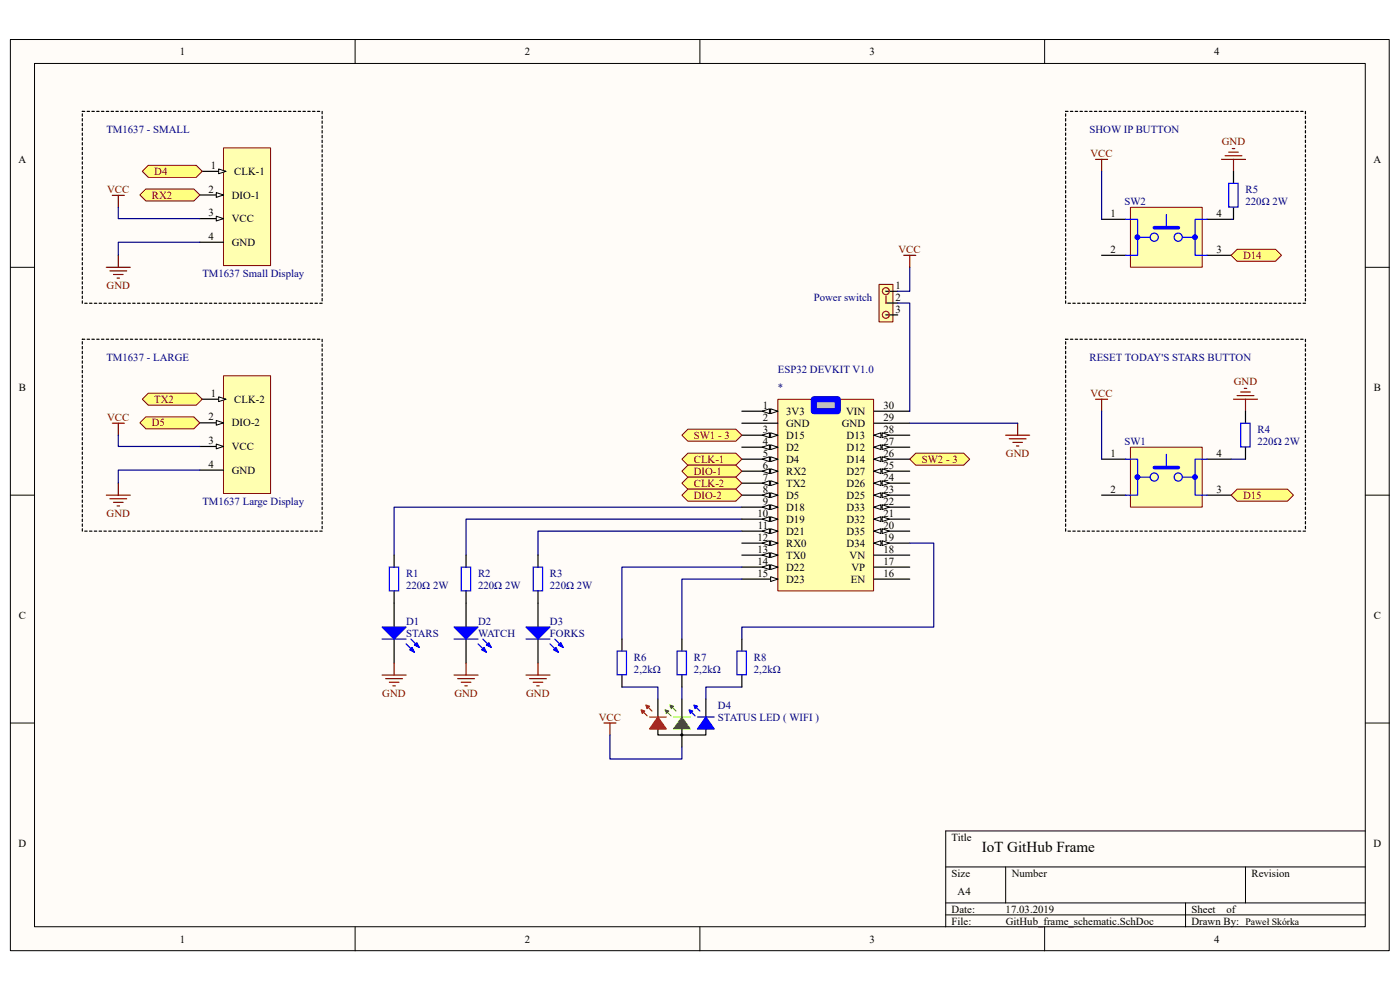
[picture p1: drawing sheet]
<svg xmlns="http://www.w3.org/2000/svg" width="297mm" height="210mm" viewBox="0 0 297 210" stroke-linecap="round" stroke-linejoin="round" font-family="sans-serif">
<path d="M2.2 8.4h292.5v193.3h-292.5z" fill="#fffcf8"/>
<path d="M2.2 8.4h292.5v193.3h-292.5z" fill="none" stroke="#000" stroke-width=".21"/>
<path d="M7.4 13.5h282.2v183.1h-282.2z" fill="#fffcf8"/>
<g fill="none" stroke="#000" stroke-width=".21">
<path d="M7.3 13.5h282.3v183.1h-282.3zM75.3 8.4v5.1M148.5 8.4v5.1M221.6 8.4v5.1M2.2 56.7h5.1M289.7 56.7h5.1M2.2 105h5.1M289.7 105h5.1M2.2 153.4h5.1M289.7 153.4h5.1M289.7 176.3h-89.1v20.3M75.3 196.6v5.1"/>
<path d="M148.5 196.6v5.1M200.6 183.9h89.1M200.6 191.5h89.1M200.6 194.1h89.1M213.4 183.9v7.6M221.6 196.6v5.1M251.5 191.5v5.1M264.2 183.9v7.6"/>
</g>
<path d="M83.6 127.9v5.1M83.6 135.6v5.1M98.9 127.9v5.1M98.9 135.6v5.1M114.1 127.9v5.1M114.1 135.6v5.1" fill="none" stroke="#000" stroke-width=".25"/>
<g fill="#00f" stroke="#00f" stroke-width=".25">
<path d="M96.3 133h5.1l-2.5 2.6z"/>
<path d="M102.2 137.9l.5-.5 .5 1z"/>
<path d="M103.2 136.8l.5-.5 .5 1.1z"/>
<path d="M111.6 133h5.1l-2.6 2.6z"/>
<path d="M117.4 137.9l.6-.5 .5 1z"/>
<path d="M118.5 136.8l.5-.5 .5 1.1z"/>
<path d="M81.1 133h5.1l-2.6 2.6z"/>
<path d="M86.9 137.9l.5-.5 .5 1z"/>
<path d="M87.9 136.8l.5-.5 .6 1.1z"/>
</g>
<path d="M81.1 135.6h5.1M86.2 136.6l1.7 1.8M87.2 135.6l1.8 1.8M96.3 135.6h5.1M101.4 136.6l1.8 1.8M102.4 135.6l1.8 1.8M111.6 135.6h5.1M116.7 136.6l1.8 1.8M117.7 135.6l1.8 1.8" fill="none" stroke="#00f" stroke-width=".25"/>
<path d="M157.4 107.6h-73.8v10.2M157.4 110.1h-58.5v7.7M157.4 112.7h-43.3v5.1" fill="none" stroke="#000080" stroke-width=".25"/>
<path d="M165.1 84.8h20.2v40.5h-20.2z" fill="#ffffb0"/>
<path d="M165 84.7h20.3v40.6h-20.3z" fill="none" stroke="#800000" stroke-width=".21"/>
<path d="M185.4 87.2h7.6M185.4 89.8h7.6M185.4 92.3h7.6" fill="none" stroke="#000" stroke-width=".25"/>
<g fill="#fffcf8" stroke="#000" stroke-width=".21">
<path d="M185.4 92.3l1.5-.5v1z"/>
<path d="M187.2 91.8l1.5 .5-1.5 .5z"/>
</g>
<path d="M185.4 94.9h7.6" fill="none" stroke="#000" stroke-width=".25"/>
<g fill="#fffcf8" stroke="#000" stroke-width=".21">
<path d="M185.4 94.9l1.5-.5v1z"/>
<path d="M187.2 94.4l1.5 .5-1.5 .5z"/>
</g>
<path d="M185.4 97.4h7.6" fill="none" stroke="#000" stroke-width=".25"/>
<g fill="#fffcf8" stroke="#000" stroke-width=".21">
<path d="M185.4 97.4l1.5-.5v1z"/>
<path d="M187.2 96.9l1.5 .5-1.5 .5z"/>
</g>
<path d="M185.4 100h7.6" fill="none" stroke="#000" stroke-width=".25"/>
<g fill="#fffcf8" stroke="#000" stroke-width=".21">
<path d="M185.4 100l1.5-.6v1.1z"/>
<path d="M187.2 99.4l1.5 .6-1.5 .5z"/>
</g>
<path d="M185.4 102.5h7.6" fill="none" stroke="#000" stroke-width=".25"/>
<g fill="#fffcf8" stroke="#000" stroke-width=".21">
<path d="M185.4 102.5l1.5-.5v1z"/>
<path d="M187.2 102l1.5 .5-1.5 .5z"/>
</g>
<path d="M185.4 105h7.6" fill="none" stroke="#000" stroke-width=".25"/>
<g fill="#fffcf8" stroke="#000" stroke-width=".21">
<path d="M185.4 105l1.5-.5v1.1z"/>
<path d="M187.2 104.5l1.5 .5-1.5 .6z"/>
</g>
<path d="M185.4 107.6h7.6" fill="none" stroke="#000" stroke-width=".25"/>
<g fill="#fffcf8" stroke="#000" stroke-width=".21">
<path d="M185.4 107.6l1.5-.5v1z"/>
<path d="M187.2 107.1l1.5 .5-1.5 .5z"/>
</g>
<path d="M185.4 110.1h7.6" fill="none" stroke="#000" stroke-width=".25"/>
<g fill="#fffcf8" stroke="#000" stroke-width=".21">
<path d="M185.4 110.1l1.5-.5v1z"/>
<path d="M187.2 109.6l1.5 .5-1.5 .5z"/>
</g>
<path d="M185.4 112.7h7.6" fill="none" stroke="#000" stroke-width=".25"/>
<g fill="#fffcf8" stroke="#000" stroke-width=".21">
<path d="M185.4 112.7l1.5-.5v1z"/>
<path d="M187.2 112.2l1.5 .5-1.5 .5z"/>
</g>
<path d="M185.4 115.2h7.6" fill="none" stroke="#000" stroke-width=".25"/>
<g fill="#fffcf8" stroke="#000" stroke-width=".21">
<path d="M185.4 115.2l1.5-.5v1z"/>
<path d="M187.2 114.7l1.5 .5-1.5 .5z"/>
</g>
<path d="M157.4 87.2h7.6M185.4 117.8h7.6M185.4 120.3h7.6M185.4 122.9h7.6" fill="none" stroke="#000" stroke-width=".25"/>
<g fill="#fffcf8" stroke="#000" stroke-width=".21">
<path d="M163.5 86.7l1.5 .5-1.5 .5z"/>
<path d="M161.7 87.2l1.5-.5v1z"/>
</g>
<path d="M157.4 89.8h7.6M157.4 92.3h7.6" fill="none" stroke="#000" stroke-width=".25"/>
<g fill="#fffcf8" stroke="#000" stroke-width=".21">
<path d="M163.5 91.8l1.5 .5-1.5 .5z"/>
<path d="M161.7 92.3l1.5-.5v1z"/>
</g>
<path d="M157.4 94.9h7.6" fill="none" stroke="#000" stroke-width=".25"/>
<g fill="#fffcf8" stroke="#000" stroke-width=".21">
<path d="M163.5 94.4l1.5 .5-1.5 .5z"/>
<path d="M161.7 94.9l1.5-.5v1z"/>
</g>
<path d="M157.4 97.4h7.6" fill="none" stroke="#000" stroke-width=".25"/>
<g fill="#fffcf8" stroke="#000" stroke-width=".21">
<path d="M163.5 96.9l1.5 .5-1.5 .5z"/>
<path d="M161.7 97.4l1.5-.5v1z"/>
</g>
<path d="M157.4 100h7.6" fill="none" stroke="#000" stroke-width=".25"/>
<g fill="#fffcf8" stroke="#000" stroke-width=".21">
<path d="M163.5 99.4l1.5 .6-1.5 .5z"/>
<path d="M161.7 100l1.5-.6v1.1z"/>
</g>
<path d="M157.4 102.5h7.6" fill="none" stroke="#000" stroke-width=".25"/>
<g fill="#fffcf8" stroke="#000" stroke-width=".21">
<path d="M163.5 102l1.5 .5-1.5 .5z"/>
<path d="M161.7 102.5l1.5-.5v1z"/>
</g>
<path d="M157.4 105h7.6" fill="none" stroke="#000" stroke-width=".25"/>
<g fill="#fffcf8" stroke="#000" stroke-width=".21">
<path d="M163.5 104.5l1.5 .5-1.5 .6z"/>
<path d="M161.7 105l1.5-.5v1.1z"/>
</g>
<path d="M157.4 107.6h7.6" fill="none" stroke="#000" stroke-width=".25"/>
<g fill="#fffcf8" stroke="#000" stroke-width=".21">
<path d="M163.5 107.1l1.5 .5-1.5 .5z"/>
<path d="M161.7 107.6l1.5-.5v1z"/>
</g>
<path d="M157.4 110.1h7.6" fill="none" stroke="#000" stroke-width=".25"/>
<g fill="#fffcf8" stroke="#000" stroke-width=".21">
<path d="M163.5 109.6l1.5 .5-1.5 .5z"/>
<path d="M161.7 110.1l1.5-.5v1z"/>
</g>
<path d="M157.4 112.7h7.6" fill="none" stroke="#000" stroke-width=".25"/>
<g fill="#fffcf8" stroke="#000" stroke-width=".21">
<path d="M163.5 112.2l1.5 .5-1.5 .5z"/>
<path d="M161.7 112.7l1.5-.5v1z"/>
</g>
<path d="M157.4 115.2h7.6" fill="none" stroke="#000" stroke-width=".25"/>
<g fill="#fffcf8" stroke="#000" stroke-width=".21">
<path d="M163.5 114.7l1.5 .5-1.5 .5z"/>
<path d="M161.7 115.2l1.5-.5v1z"/>
</g>
<path d="M157.4 117.8h7.6" fill="none" stroke="#000" stroke-width=".25"/>
<g fill="#fffcf8" stroke="#000" stroke-width=".21">
<path d="M163.5 117.3l1.5 .5-1.5 .5z"/>
<path d="M161.7 117.8l1.5-.5v1z"/>
</g>
<path d="M157.4 120.3h7.6" fill="none" stroke="#000" stroke-width=".25"/>
<g fill="#fffcf8" stroke="#000" stroke-width=".21">
<path d="M163.5 119.8l1.5 .5-1.5 .5z"/>
<path d="M161.7 120.3l1.5-.5v1z"/>
</g>
<path d="M157.4 122.9h7.6" fill="none" stroke="#000" stroke-width=".25"/>
<path d="M163.5 122.3l1.5 .6-1.5 .5z" fill="#fffcf8" stroke="#000" stroke-width=".21"/>
<path d="M172.6 84.7h5.1v2.5h-5.1z" fill-rule="evenodd" fill="#c0c0c0" stroke="#00f" stroke-width="1.3"/>
<path d="M213.4 92.3h5M214.1 93.1h3.6M214.9 93.8h2M215.6 94.6h.6M215.9 89.8v2.5" fill="none" stroke="#800000" stroke-width=".25"/>
<path d="M186.5 60.4h2.9v7.9h-2.9z" fill="#ffffb0"/>
<path d="M186.5 60.3h2.9v8h-2.9z" fill="none" stroke="#800000" stroke-width=".21"/>
<g fill="none" stroke="#000" stroke-width=".25">
<path d="M187.9 64.3h2.6M187.9 66.8h2.6M187.9 61.8h2.6M139.6 154.7v1.2h10.2v-1.2M139.6 148.3v3.8M144.7 148.3v3.8M144.7 154.7v3.8M149.8 148.3v3.8"/>
<circle cx="144.6" cy="155.9" r=".2"/>
</g>
<g fill="none" stroke="#f00" stroke-width=".25">
<path d="M188 62.8v1.5M136.3 150.8l1 1.1M137.3 149.8l1 1M137.8 152.1h3.6"/>
<circle cx="187.9" cy="61.8" r=".74"/>
<circle cx="187.9" cy="66.8" r=".74"/>
</g>
<path d="M193 56.7v5.1h-2.5M193 115.2h5.1v17.8h-40.7v2.6M157.4 120.3h-25.5v15.3M157.4 122.9h-12.7v12.7M131.9 145.7h7.7v2.6M144.7 145.7v2.6M157.4 145.7h-7.6v2.6" fill="none" stroke="#000080" stroke-width=".25"/>
<g fill="#f00" stroke="#f00" stroke-width=".25">
<path d="M137 149.6l.8 .2-.5 .5z"/>
<path d="M136 150.6l.8 .2-.5 .5z"/>
<path d="M139.6 152.1l1.8 2.6h-3.6z"/>
</g>
<path d="M141.4 150.8l1 1.1M142.4 149.8l1 1M142.9 152.1h3.5" fill="none" stroke="#0f0" stroke-width=".25"/>
<g fill="#0f0" stroke="#0f0" stroke-width=".25">
<path d="M142.1 149.6l.8 .2-.5 .5z"/>
<path d="M141.1 150.6l.8 .2-.5 .5z"/>
<path d="M144.7 152.1l1.7 2.6h-3.5z"/>
</g>
<path d="M146.4 150.8l1.1 1.1M147.5 149.8l1 1M148 152.1h3.5" fill="none" stroke="#00f" stroke-width=".25"/>
<g fill="#00f" stroke="#00f" stroke-width=".25">
<path d="M147.2 149.6l.8 .2-.5 .5z"/>
<path d="M146.2 150.6l.8 .2-.6 .5z"/>
<path d="M149.8 152.1l1.7 2.6h-3.5z"/>
</g>
<g fill="#ffff80" stroke="#800000" stroke-width=".21">
<path d="M144.7 97.4l1.2-1.3h10.2l1.3 1.3-1.3 1.3h-10.2z" fill-rule="evenodd"/>
<path d="M145.9 98.7h10.2l1.3 1.3-1.3 1.2h-10.2l-1.2-1.2z" fill-rule="evenodd"/>
<path d="M144.7 102.5l1.2-1.3h10.2l1.3 1.3-1.3 1.3h-10.2z" fill-rule="evenodd"/>
<path d="M144.7 105l1.2-1.2h10.2l1.3 1.2-1.3 1.3h-10.2z" fill-rule="evenodd"/>
</g>
<g fill="none" stroke="#800000" stroke-width=".25">
<path d="M22.6 56.7h5M23.3 57.5h3.6M23.8 41.4h2.6M24.1 58.2h2M24.8 59h.6M25.1 41.4v2.6M25.1 54.2v2.5M191.7 54.2h2.6M193 54.2v2.5M81.1 143.2h5.1M81.8 144h3.6M82.6 144.7h2"/>
<path d="M83.4 145.5h.5M83.6 140.7v2.5M96.3 143.2h5.1M97.1 144h3.6M97.9 144.7h2M98.6 145.5h.5M98.9 140.7v2.5M111.6 143.2h5.1M112.4 144h3.5M113.1 144.7h2.1M113.9 145.5h.5M114.1 140.7v2.5"/>
<path d="M128.1 153.4h2.6M129.4 153.4v2.5"/>
</g>
<path d="M190.5 64.3h2.5v22.9M129.4 155.9v5.1h15.3v-2.5" fill="none" stroke="#000080" stroke-width=".25"/>
<path d="M239.9 44h15.2v12.7h-15.2z" fill="#ffffb0"/>
<path d="M239.8 44h15.3v12.7h-15.3z" fill="none" stroke="#800000" stroke-width=".21"/>
<path d="M233.7 46.5h5.1M233.7 54.2h5.1M256.1 46.5h5.1M256.1 54.2h5.1" fill="none" stroke="#000" stroke-width=".25"/>
<g fill="none" stroke="#00f" stroke-width=".25">
<path d="M238.8 46.5h2.5v7.7h-2.5M241.3 50.3h2.6M247.4 45.5v2.8M251 50.3h2.5M256.1 46.5h-2.6v7.7h2.6"/>
<circle cx="244.9" cy="50.3" r=".87"/>
<circle cx="250" cy="50.3" r=".87"/>
</g>
<g fill="#00f" stroke="#00f" stroke-width=".25">
<circle cx="241.3" cy="50.3" r=".49"/>
<circle cx="253.5" cy="50.3" r=".49"/>
</g>
<path d="M244.9 48.3h5.1" fill="none" stroke="#00f" stroke-width=".76"/>
<path d="M232.4 33.8h2.6M233.7 33.8v2.6M259.1 33.8h5.1M259.9 33h3.6M260.7 32.3h2M261.4 31.5h.5M261.7 33.8v2.6" fill="none" stroke="#800000" stroke-width=".25"/>
<path d="M261.2 46.5h.5" fill="none" stroke="#000080" stroke-width=".25"/>
<path d="M239.9 94.9h15.2v12.7h-15.2z" fill="#ffffb0"/>
<path d="M239.8 94.9h15.3v12.7h-15.3z" fill="none" stroke="#800000" stroke-width=".21"/>
<g fill="none" stroke="#000" stroke-width=".25">
<path d="M261.7 36.4v2.5M261.7 44v2.5M233.7 97.4h5.1M256.1 97.4h5.1M264.2 87.2v2.6M264.2 94.9v2.5M83.6 117.8v2.5M98.9 117.8v2.5M114.1 117.8v2.5M233.7 105h5.1M256.1 105h5.1M83.6 125.4v2.5"/>
<path d="M98.9 125.4v2.5M114.1 125.4v2.5M131.9 135.6v2.5M144.7 135.6v2.5M157.4 135.6v2.5M131.9 143.2v2.5M144.7 143.2v2.5M157.4 143.2v2.5"/>
</g>
<g fill="none" stroke="#00f" stroke-width=".25">
<path d="M260.7 38.9h2v5h-2zM238.8 97.4h2.5v7.6h-2.5M247.4 96.4v2.8M256.1 97.4h-2.6v7.6h2.6M263.2 89.8h2v5h-2zM241.3 101.2h2.6M251 101.2h2.5M82.6 120.3h2v5h-2zM97.9 120.3h1.9v5h-1.9zM113.1 120.3h2v5h-2zM130.9 138.1h2v5.1h-2zM143.6 138.1h2v5.1h-2z"/>
<path d="M156.3 138.1h2.1v5.1h-2.1z"/>
<circle cx="244.9" cy="101.2" r=".87"/>
<circle cx="250" cy="101.2" r=".87"/>
</g>
<g fill="#00f" stroke="#00f" stroke-width=".25">
<circle cx="241.3" cy="101.2" r=".49"/>
<circle cx="253.5" cy="101.2" r=".49"/>
</g>
<path d="M244.9 99.2h5.1" fill="none" stroke="#00f" stroke-width=".76"/>
<path d="M232.4 84.7h2.6M233.7 84.7v2.5M261.7 84.7h5.1M262.5 83.9h3.5M263.2 83.2h2.1M264 82.4h.5M264.2 84.7v2.5" fill="none" stroke="#800000" stroke-width=".25"/>
<path d="M261.2 97.4h3" fill="none" stroke="#000080" stroke-width=".25"/>
<path d="M47.5 31.4h9.9v24.9h-9.9z" fill="#ffffb0"/>
<path d="M47.4 31.4h10v24.9h-10z" fill="none" stroke="#800000" stroke-width=".21"/>
<path d="M42.9 36.4h5" fill="none" stroke="#000" stroke-width=".25"/>
<path d="M46.4 35.8l1.5 .6-1.5 .5z" fill="#fffcf8" stroke="#000" stroke-width=".21"/>
<path d="M42.4 41.4h5" fill="none" stroke="#000" stroke-width=".25"/>
<path d="M45.9 40.9l1.5 .5-1.5 .5z" fill="#fffcf8" stroke="#000" stroke-width=".21"/>
<path d="M42.4 46.4h5" fill="none" stroke="#000" stroke-width=".25"/>
<path d="M45.9 45.9l1.5 .5-1.5 .5z" fill="#fffcf8" stroke="#000" stroke-width=".21"/>
<path d="M42.4 51.4h5" fill="none" stroke="#000" stroke-width=".25"/>
<g fill="#ffff80" stroke="#800000" stroke-width=".21">
<path d="M31.5 35.1h10.1l1.3 1.3-1.3 1.2h-10.1l-1.3-1.2z" fill-rule="evenodd"/>
<path d="M29.7 41.4l1.2-1.3h10.2l1.3 1.3-1.3 1.2h-10.2z" fill-rule="evenodd"/>
</g>
<path d="M25.1 44v2.4h17.3M42.4 51.4h-17.3v2.8" fill="none" stroke="#000080" stroke-width=".25"/>
<path d="M23.8 89.8h2.6M25.1 89.8v2.5M22.6 105h5M23.3 105.8h3.6M24.1 106.6h2M24.8 107.3h.6M25.1 102.5v2.5" fill="none" stroke="#800000" stroke-width=".25"/>
<path d="M47.5 79.8h9.9v24.9h-9.9z" fill="#ffffb0"/>
<path d="M47.4 79.7h10v25h-10z" fill="none" stroke="#800000" stroke-width=".21"/>
<path d="M42.9 84.7h5" fill="none" stroke="#000" stroke-width=".25"/>
<path d="M46.4 84.2l1.5 .5-1.5 .5z" fill="#fffcf8" stroke="#000" stroke-width=".21"/>
<path d="M42.4 89.7h5" fill="none" stroke="#000" stroke-width=".25"/>
<path d="M45.9 89.2l1.5 .5-1.5 .5z" fill="#fffcf8" stroke="#000" stroke-width=".21"/>
<path d="M42.4 94.7h5" fill="none" stroke="#000" stroke-width=".25"/>
<path d="M45.9 94.2l1.5 .5-1.5 .5z" fill="#fffcf8" stroke="#000" stroke-width=".21"/>
<path d="M42.4 99.7h5" fill="none" stroke="#000" stroke-width=".25"/>
<g fill="#ffff80" stroke="#800000" stroke-width=".21">
<path d="M31.5 83.4h10.1l1.3 1.3-1.3 1.3h-10.1l-1.3-1.3z" fill-rule="evenodd"/>
<path d="M29.7 89.7l1.2-1.3h10.2l1.3 1.3-1.3 1.3h-10.2z" fill-rule="evenodd"/>
</g>
<path d="M25.1 92.3v2.4h17.3M42.4 99.7h-17.3v2.8" fill="none" stroke="#000080" stroke-width=".25"/>
<path d="M261.2 105l1.3-1.2h10.6l1.3 1.2-1.3 1.3h-10.6z" fill-rule="evenodd" fill="#ffff80" stroke="#800000" stroke-width=".21"/>
<path d="M233.7 87.2v10.2" fill="none" stroke="#000080" stroke-width=".25"/>
<g fill="#ffff80" stroke="#800000" stroke-width=".21">
<path d="M144.7 92.3l1.2-1.2h10.2l1.3 1.2-1.3 1.3h-10.2z" fill-rule="evenodd"/>
<path d="M193 97.4l1.3-1.3h10.1l1.3 1.3-1.3 1.3h-10.1z" fill-rule="evenodd"/>
<path d="M261.2 54.2l1.3-1.3h8.1l1.3 1.3-1.3 1.2h-8.1z" fill-rule="evenodd"/>
</g>
<path d="M233.7 36.4v10.1M193 89.8h22.9" fill="none" stroke="#000080" stroke-width=".25"/>
<path d="M17.5 23.6h50.8v40.7h-50.8v-40.7M226.1 23.6h50.9v40.7h-50.9v-40.7M17.5 72h50.8v40.7h-50.8v-40.7M226.1 72h50.9v40.7h-50.9v-40.7" fill="none" stroke="#000" stroke-width=".25" stroke-dasharray=".5"/>
<text font-size="3.2" x="208.3" y="180.7">IoT GitHub Frame</text>
<g font-size="2.3">
<text x="38.2" y="11.7">1</text>
<text x="111.3" y="11.7">2</text>
<text x="184.5" y="11.7">3</text>
<text x="257.6" y="11.7">4</text>
<text x="3.9" y="34.6">A</text>
<text x="44.7" y="35.9">1</text>
<text x="291.4" y="34.6">A</text>
<text x="44.2" y="40.9">2</text>
<text x="49.7" y="37.1">CLK-1</text>
<text x="44.2" y="45.9">3</text>
<text x="49.2" y="42.1">DIO-1</text>
<text x="49.2" y="47.2">VCC</text>
<text x="235.6" y="46">1</text>
<text x="258.1" y="46">4</text>
<text x="44.2" y="50.9">4</text>
<text x="49.2" y="52.2">GND</text>
<text x="235.6" y="53.7">2</text>
<text x="258.1" y="53.7">3</text>
<text x="189.9" y="63.8">2</text>
<text x="189.9" y="61.3">1</text>
<text x="189.9" y="66.3">3</text>
<text x="4" y="82.9">B</text>
<text x="291.5" y="82.9">B</text>
<text x="44.2" y="89.2">2</text>
<text x="44.7" y="84.2">1</text>
<text x="49.7" y="85.5">CLK-2</text>
<text x="161.8" y="86.7">1</text>
<text x="161.8" y="89.3">2</text>
<text x="166.8" y="88">3V3</text>
<text x="179.5" y="88">VIN</text>
<text x="187.4" y="86.7">30</text>
<text x="187.4" y="89.3">29</text>
<text x="44.2" y="94.2">3</text>
<text x="49.2" y="90.5">DIO-2</text>
<text x="49.2" y="95.5">VCC</text>
<text x="161.8" y="91.8">3</text>
<text x="161.8" y="94.4">4</text>
<text x="166.8" y="90.6">GND</text>
<text x="166.8" y="93.1">D15</text>
<text x="166.8" y="95.6">D2</text>
<text x="178.6" y="90.6">GND</text>
<text x="179.6" y="93.1">D13</text>
<text x="179.6" y="95.6">D12</text>
<text x="187.4" y="91.8">28</text>
<text x="187.4" y="94.4">27</text>
<text x="44.2" y="99.2">4</text>
<text x="49.2" y="100.5">GND</text>
<text x="161.8" y="96.9">5</text>
<text x="161.8" y="99.4">6</text>
<text x="161.8" y="102">7</text>
<text x="166.8" y="98.2">D4</text>
<text x="166.8" y="100.7">RX2</text>
<text x="179.6" y="98.2">D14</text>
<text x="179.6" y="100.7">D27</text>
<text x="187.4" y="96.9">26</text>
<text x="187.4" y="99.4">25</text>
<text x="187.4" y="102">24</text>
<text x="235.6" y="96.9">1</text>
<text x="258.1" y="96.9">4</text>
<text x="161.8" y="104.6">8</text>
<text x="161.8" y="107.1">9</text>
<text x="166.8" y="103.3">TX2</text>
<text x="166.8" y="105.8">D5</text>
<text x="179.6" y="103.3">D26</text>
<text x="179.6" y="105.8">D25</text>
<text x="187.4" y="104.6">23</text>
<text x="187.4" y="107.1">22</text>
<text x="235.6" y="104.6">2</text>
<text x="258.1" y="104.6">3</text>
<text x="160.7" y="109.6">10</text>
<text x="160.8" y="112.2">11</text>
<text x="166.8" y="108.4">D18</text>
<text x="166.8" y="110.9">D19</text>
<text x="166.8" y="113.5">D21</text>
<text x="179.6" y="108.4">D33</text>
<text x="179.6" y="110.9">D32</text>
<text x="179.6" y="113.5">D35</text>
<text x="187.4" y="109.6">21</text>
<text x="187.4" y="112.2">20</text>
<text x="160.7" y="114.7">12</text>
<text x="160.7" y="117.3">13</text>
<text x="160.7" y="119.8">14</text>
<text x="166.8" y="116">RX0</text>
<text x="166.8" y="118.5">TX0</text>
<text x="179.6" y="116">D34</text>
<text x="180.3" y="118.5">VN</text>
<text x="187.4" y="114.7">19</text>
<text x="187.4" y="117.3">18</text>
<text x="187.4" y="119.8">17</text>
<text x="160.7" y="122.3">15</text>
<text x="166.8" y="121.1">D22</text>
<text x="166.8" y="123.6">D23</text>
<text x="180.5" y="123.6">EN</text>
<text x="180.6" y="121.1">VP</text>
<text x="187.4" y="122.3">16</text>
<text x="4" y="131.3">C</text>
<text x="291.5" y="131.3">C</text>
<text x="3.9" y="179.6">D</text>
<text x="201.9" y="178.3">Title</text>
<text x="291.4" y="179.6">D</text>
<text x="201.9" y="186">Size</text>
<text x="214.6" y="186">Number</text>
<text x="265.5" y="186">Revision</text>
<text x="203.2" y="189.8">A4</text>
<text x="201.9" y="193.6">Date:</text>
<text x="201.9" y="196.1">File:</text>
<text x="213.3" y="193.6">17.03.2019</text>
<text x="213.4" y="196.1">GitHub_frame_schematic.SchDoc</text>
<text x="252.8" y="196.1">Drawn By: Paweł Skórka</text>
<text x="252.8" y="193.6">Sheet</text>
<text x="260.2" y="193.6">of</text>
<text x="38.2" y="199.9">1</text>
<text x="111.3" y="199.9">2</text>
<text x="184.5" y="199.9">3</text>
<text x="257.6" y="199.9">4</text>
</g>
<g font-size="2.3" fill="#000080">
<text x="22.6" y="28.2">TM1637 - SMALL</text>
<text x="231.1" y="28.2">SHOW IP BUTTON</text>
<text x="264.2" y="40.9">R5</text>
<text x="238.5" y="43.5">SW2</text>
<text x="264.2" y="43.5">220Ω 2W</text>
<text x="42.9" y="58.8">TM1637 Small Display</text>
<text x="172.6" y="63.8">Power switch</text>
<text x="22.6" y="76.6">TM1637 - LARGE</text>
<text x="231.1" y="76.6">RESET TODAY'S STARS BUTTON</text>
<text x="165" y="82.9">*</text>
<text x="165" y="79.1">ESP32 DEVKIT V1.0</text>
<text x="238.5" y="94.4">SW1</text>
<text x="266.8" y="91.8">R4</text>
<text x="266.8" y="94.4">220Ω 2W</text>
<text x="42.9" y="107.1">TM1637 Large Display</text>
<text x="86.1" y="122.3">R1</text>
<text x="86.1" y="124.9">220Ω 2W</text>
<text x="101.4" y="122.3">R2</text>
<text x="101.4" y="124.9">220Ω 2W</text>
<text x="116.7" y="122.3">R3</text>
<text x="116.7" y="124.9">220Ω 2W</text>
<text x="86.1" y="132.5">D1</text>
<text x="86.1" y="135.1">STARS</text>
<text x="101.4" y="132.5">D2</text>
<text x="101.4" y="135.1">WATCH</text>
<text x="116.7" y="132.5">D3</text>
<text x="116.7" y="135.1">FORKS</text>
<text x="134.5" y="140.2">R6</text>
<text x="134.5" y="142.7">2,2kΩ</text>
<text x="147.2" y="140.2">R7</text>
<text x="147.2" y="142.7">2,2kΩ</text>
<text x="159.9" y="140.2">R8</text>
<text x="159.9" y="142.7">2,2kΩ</text>
<text x="152.3" y="150.3">D4</text>
<text x="152.3" y="152.9">STATUS LED ( WIFI )</text>
</g>
<g font-size="2.3" fill="#800000">
<text x="231.4" y="33.3">VCC</text>
<text x="259.2" y="30.8">GND</text>
<text x="22.7" y="40.9">VCC</text>
<text x="32.7" y="37.1">D4</text>
<text x="32.2" y="42.1">RX2</text>
<text x="190.6" y="53.7">VCC</text>
<text x="263.7" y="54.9">D14</text>
<text x="22.6" y="61.3">GND</text>
<text x="261.7" y="81.7">GND</text>
<text x="22.7" y="89.3">VCC</text>
<text x="32.7" y="85.5">TX2</text>
<text x="231.4" y="84.2">VCC</text>
<text x="32.2" y="90.5">D5</text>
<text x="147.2" y="93.1">SW1 - 3</text>
<text x="147.2" y="98.2">CLK-1</text>
<text x="147.2" y="100.7">DIO-1</text>
<text x="195.5" y="98.2">SW2 - 3</text>
<text x="213.4" y="96.9">GND</text>
<text x="147.2" y="103.3">CLK-2</text>
<text x="147.2" y="105.8">DIO-2</text>
<text x="263.7" y="105.8">D15</text>
<text x="22.6" y="109.6">GND</text>
<text x="81.1" y="147.8">GND</text>
<text x="96.4" y="147.8">GND</text>
<text x="111.6" y="147.8">GND</text>
<text x="127" y="152.9">VCC</text>
</g>
</svg>
